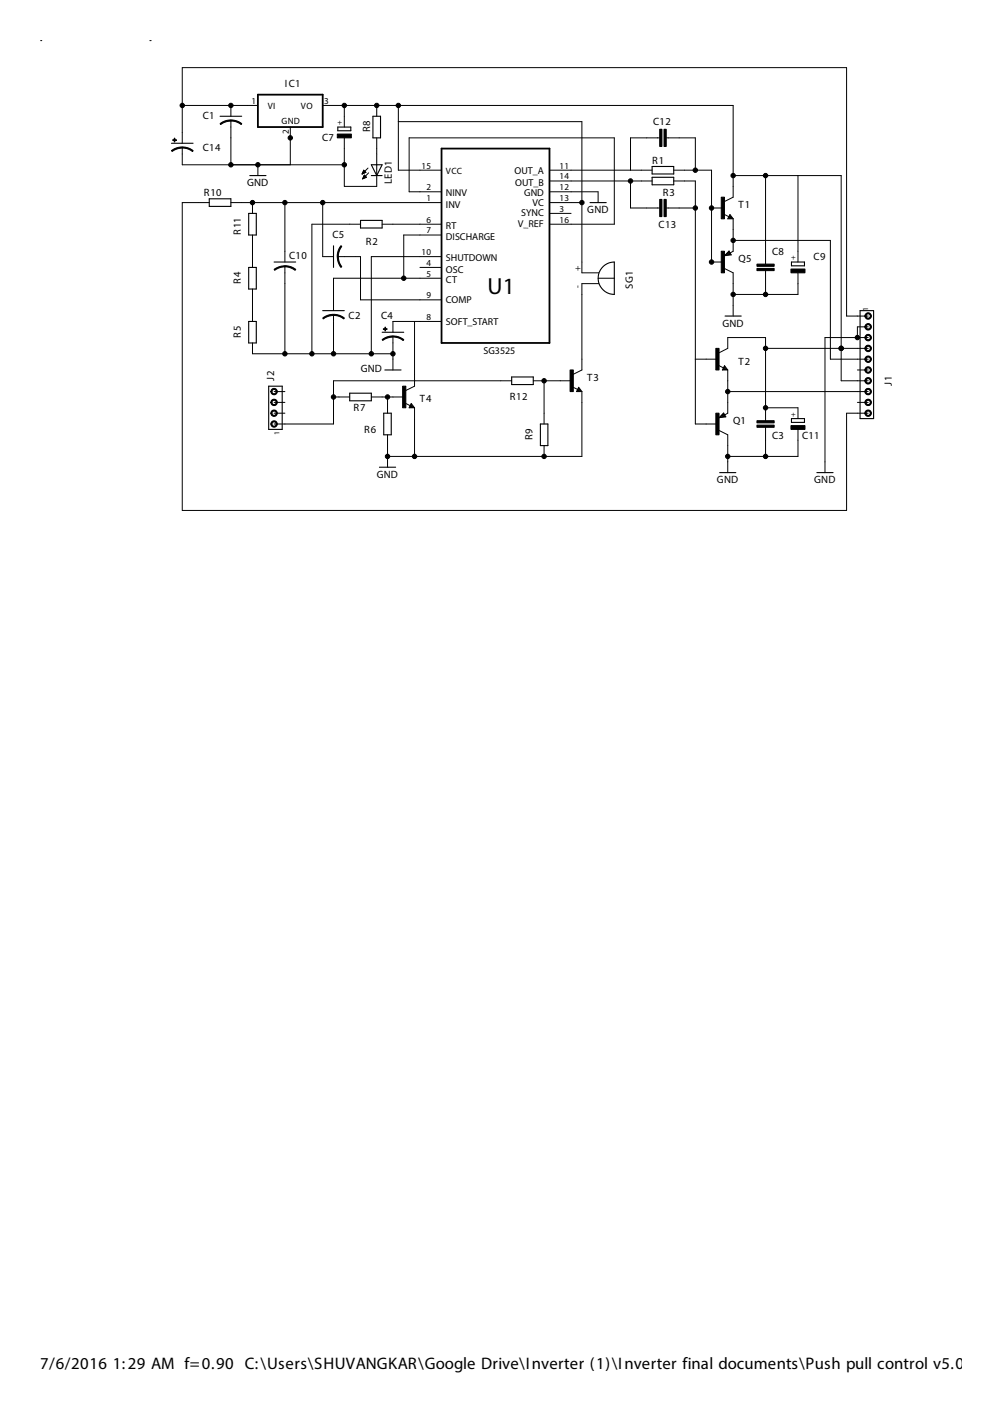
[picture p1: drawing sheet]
<svg xmlns="http://www.w3.org/2000/svg" width="210mm" height="297mm" viewBox="0 0 210 297" stroke-linecap="round" stroke-linejoin="round" font-family="sans-serif">
<!-- layer: Layer 1 -->
<g fill="none" stroke="#000" stroke-width=".21">
<path d="M8.6 8.6h.2M31.7 8.6h.3M36.3 31.9l1.1-.6 1.2-.2v.2l-1.4 .3-.8 .4zM36.5 29.6h.8v.1h-.8zM36.9 29.2h.1v.8h-.1zM38.6 30.3v-16h140.5v52.6h4.6M38.6 31.2v3.7h34.3M38.6 22.3h16M38.6 31.1l1.2 .2 1.1 .6-.2 .2-.8-.5-1.3-.3zM46.6 26.2l1-.6 1.3-.2v.2l-1.4 .3-.8 .5zM48.9 22.3v2.3M48.9 25.5v9.4"/>
<path d="M48.9 25.4l1.2 .2 1.1 .6-.2 .2-1.2-.7-.9-.1zM54.6 34.9v2.2M61.4 26.9v8M68.3 22.3h86.8v19.4l-1.8 .9M72.9 22.3v4.6M72.9 29.2v10.2h6.8v-10.2M76.6 36.8h.1M76.7 36.7h.2M76.7 36.6h.4M76.8 36.5h.6M76.8 37.8h.1M76.8 36.4h.5"/>
<path d="M76.8 37.7h.4M76.9 36.3h.3M76.9 37.5h.5M76.9 36.2h.2M76.9 37.4h.6M76.9 36.1h.1M77 36l.4 .5-.8 .3zM77 37.3h.4M77 37.2h.3M77 37.1h.2M77.1 37l.4 .5-.8 .3zM77.9 35.6l-1.3 1.2"/>
<path d="M78 36.6l-1.3 1.2M79.7 22.3v2.3M84.3 22.3v13.7h9.1M84.3 25.7h38.8v32h3.6M116.3 36h21.7M116.3 38.3h21.7M133.4 38.3v5.7h6.2M139.6 29.2h-6.2v6.8M141 29.2h6.1v6.8M142.6 36h8v19.4h2.2M142.6 38.3h4.5v51.4h4.6M155.1 37.1h22.9v43.5h5.7"/>
<path d="M162 37.1v18.8M168.8 37.1v18.3M44.3 42.9h-5.7v65.1h140.5v-20.6h4.6M48.9 42.9h44.5M53.4 42.9v2.2M53.4 49.7v6.9M58 57l1.1-.6 1.2-.2v.3l-1.4 .2-.8 .5zM60.3 42.9v12.5M60.3 56.3v18.5M60.3 56.2l1.2 .2 1.1 .6-.2 .2-1.2-.6-.9-.1zM68.3 42.9v11.4h2.3M71.4 54.3h.2l.3 1.3 .4 .8-.2 .2-.5-1.1z"/>
<path d="M71.5 54.3h4.8v9.1h17.1M72.1 52l.2 .1-.4 .8-.3 1.4h-.2l.1-1.2zM76.3 47.4h-10.3v27.4M80.9 47.4h12.5M88.9 56.6h4.5M93.4 40.6h-6.8v-11.4h43.4v18.2h-13.7M93.4 49.7h-8v9.2M93.4 54.3h-14.8v20.5M93.4 58.9h-22.8v6.8M116.3 40.6h10.3v2.3M116.3 42.9h6.8M116.3 45.1h4.5"/>
<path d="M126.6 58.9h3.4M141 44h6.1M150.6 44h2.2M153.1 45.3l1.1 .5M153.3 56.8l1.8 .9v9.2M154.3 53.1l.4 .8-1.4 .2zM154.5 45.4l.6 .9h-1.1zM155.1 46.3v6.8l-.6 .4M155.1 50.9h20.6v25.1h8M162 57.3v5M168.8 57.7v4.6h-13.7M53.4 61.2v6.8"/>
<path d="M53.4 72.6v2.2h29.7M68.3 67.3l1.1-.6 1.2-.2v.2l-1.4 .3-.8 .5zM70.6 66.6v8.2M70.6 66.5l1.2 .2 1.1 .6-.2 .2-.8-.5-1.3-.3zM80.9 71.9l1-.6 1.2-.2v.2l-1.3 .3-.8 .4zM81.1 69.6h.8v.1h-.8zM81.4 69.2h.2v.8h-.2zM83.1 71.1l1.3 .2 1 .6-.1 .2-.8-.5-1.4-.3zM83.1 71.2v7.1M87.7 68v13.7l-1.8 .9M93.4 68h-10.3v2.3M126.7 60h-3.6v18.3l-1.8 .9"/>
<path d="M147.1 76h4.6M152 77.3l1.1 .5M152.2 74.6l1.8-.9v-2.3h8v17.6M153.3 77.4l.7 .9h-1.2zM154 78.3v9.1l-.7 .4M162 73.7h21.7M181.4 78.3h2.3M183.2 66.4a.69 .69 0 0 1 1.1 .1 .69 .69 0 0 1-.4 1 .69 .69 0 0 1-.9-.6h.2a.46 .46 0 0 1 .6-.5 .46 .46 0 0 1 .2 .7 .46 .46 0 0 1-.7-.1l-.1-.1h-.2zM183.2 68.7a.69 .69 0 0 1 1.1 .1 .69 .69 0 0 1-.4 1 .69 .69 0 0 1-.9-.6h.2a.46 .46 0 0 1 .6-.5 .46 .46 0 0 1 .2 .7 .46 .46 0 0 1-.7-.1l-.1-.1h-.2zM183.2 71a.69 .69 0 0 1 1.1 .1 .69 .69 0 0 1-.4 1 .69 .69 0 0 1-.9-.7h.2a.46 .46 0 0 1 .6-.4 .46 .46 0 0 1 .2 .7 .46 .46 0 0 1-.7-.1l-.1-.2h-.2zM183.2 73.3a.69 .69 0 0 1 1.1 .1 .69 .69 0 0 1-.4 1 .69 .69 0 0 1-.9-.7h.2a.46 .46 0 0 1 .7-.5 .46 .46 0 0 1 .1 .8 .46 .46 0 0 1-.7-.1l-.1-.2h-.2zM183.2 75.5a.69 .69 0 0 1 1.1 .2 .69 .69 0 0 1-.4 1 .69 .69 0 0 1-.9-.7h.2a.46 .46 0 0 1 .7-.5 .46 .46 0 0 1 .1 .8 .46 .46 0 0 1-.7-.1l-.1-.2h-.2z"/>
<path d="M183.2 77.8a.69 .69 0 0 1 1.1 .1 .69 .69 0 0 1-.4 1.1 .69 .69 0 0 1-.9-.7h.2a.46 .46 0 0 1 .7-.5 .46 .46 0 0 1 .1 .8 .46 .46 0 0 1-.7-.2l-.1-.1h-.2zM183.7 69.2h-2.3v2.2M183.7 71.4h-9.1v28.6M57.5 89.2a.68 .68 0 0 1 1.1 .1 .68 .68 0 0 1-.4 1 .68 .68 0 0 1-.9-.6h.2a.46 .46 0 0 1 .6-.5 .46 .46 0 0 1 .2 .8 .46 .46 0 0 1-.7-.1l-.1-.2h-.2zM57.5 87a.68 .68 0 0 1 1.1 0 .68 .68 0 0 1-.4 1.1 .68 .68 0 0 1-.9-.7h.2a.46 .46 0 0 1 .6-.4 .46 .46 0 0 1 .2 .7 .46 .46 0 0 1-.7-.1l-.1-.2h-.2zM57.5 84.7a.68 .68 0 0 1 1.1 0 .68 .68 0 0 1-.4 1.1 .68 .68 0 0 1-.9-.7h.2a.46 .46 0 0 1 .6-.4 .46 .46 0 0 1 .2 .7 .46 .46 0 0 1-.7-.1l-.1-.2h-.2zM57.5 82.4a.68 .68 0 0 1 1.1 .1 .68 .68 0 0 1-.4 1 .68 .68 0 0 1-.9-.7h.2a.46 .46 0 0 1 .6-.4 .46 .46 0 0 1 .2 .7 .46 .46 0 0 1-.7-.1l-.1-.2h-.2zM58 82.8h2.3M58 85.1h2.3M58 87.4h2.3M70.6 84h3.4M78.6 84h6.8"/>
<path d="M82 84v3.4M82 92v6.8M85.7 85.3l1.1 .5M87 85.4l.7 .9h-1.1zM87.7 86.3v10.3M108.3 80.6h-37.7v9.1h-12.6M112.8 80.6h8M115.1 80.6v9.1M115.1 94.3v2.3M121.1 81.9l1.1 .5M122.4 81.9l.7 .9h-1.1zM123.1 82.8v13.8h-41.1"/>
<path d="M152.2 91.1l1.8 .9v8M153.1 87.4l.5 .8-1.4 .2zM154 82.8h29.7M162 90.4v6.2M162 86.3h6.8v2.3M168.8 90.8v5.8h-14.8M181.4 85.1h2.3M183.2 80.1a.69 .69 0 0 1 1.1 .1 .69 .69 0 0 1-.4 1 .69 .69 0 0 1-.9-.6h.2a.46 .46 0 0 1 .7-.5 .46 .46 0 0 1 .1 .7 .46 .46 0 0 1-.7-.1l-.1-.1h-.2zM183.2 82.4a.69 .69 0 0 1 1.1 .1 .69 .69 0 0 1-.4 1 .69 .69 0 0 1-.9-.7h.2a.46 .46 0 0 1 .7-.4 .46 .46 0 0 1 .1 .7 .46 .46 0 0 1-.7-.1l-.1-.2h-.2zM183.2 84.7a.69 .69 0 0 1 1.1 .1 .69 .69 0 0 1-.4 1 .69 .69 0 0 1-.9-.7h.2a.46 .46 0 0 1 .7-.4 .46 .46 0 0 1 .1 .7 .46 .46 0 0 1-.7-.1l-.1-.2h-.2zM183.2 87a.69 .69 0 0 1 1.1 .1 .69 .69 0 0 1-.4 1 .69 .69 0 0 1-.9-.7h.2a.46 .46 0 0 1 .7-.4 .46 .46 0 0 1 .1 .7 .46 .46 0 0 1-.7-.1l-.1-.2h-.2z"/>
<circle cx="38.6" cy="22.3" r=".47"/>
<circle cx="48.9" cy="34.9" r=".47"/>
<circle cx="48.9" cy="22.3" r=".47"/>
<circle cx="54.6" cy="34.9" r=".47"/>
<circle cx="61.4" cy="29.2" r=".47"/>
<circle cx="72.9" cy="22.3" r=".47"/>
<circle cx="72.9" cy="34.9" r=".47"/>
<circle cx="79.7" cy="22.3" r=".47"/>
<circle cx="84.3" cy="22.3" r=".47"/>
<circle cx="133.4" cy="38.3" r=".47"/>
<circle cx="147.1" cy="36" r=".47"/>
<circle cx="155.1" cy="37.1" r=".47"/>
<circle cx="162" cy="37.1" r=".47"/>
<circle cx="53.4" cy="42.9" r=".47"/>
<circle cx="60.3" cy="42.9" r=".47"/>
<circle cx="68.3" cy="42.9" r=".47"/>
<circle cx="85.4" cy="58.9" r=".47"/>
<circle cx="123.1" cy="42.9" r=".47"/>
<circle cx="147.1" cy="44" r=".47"/>
<circle cx="150.6" cy="44" r=".47"/>
<circle cx="150.6" cy="55.4" r=".47"/>
<circle cx="155.1" cy="50.9" r=".47"/>
<circle cx="60.3" cy="74.8" r=".47"/>
<circle cx="66" cy="74.8" r=".47"/>
<circle cx="70.6" cy="74.8" r=".47"/>
<circle cx="78.6" cy="74.8" r=".47"/>
<circle cx="83.1" cy="74.8" r=".47"/>
<circle cx="155.1" cy="62.3" r=".47"/>
<circle cx="162" cy="73.7" r=".47"/>
<circle cx="162" cy="62.3" r=".47"/>
<circle cx="178" cy="73.7" r=".47"/>
<circle cx="181.4" cy="71.4" r=".47"/>
<circle cx="70.6" cy="84" r=".47"/>
<circle cx="82" cy="96.6" r=".47"/>
<circle cx="82" cy="84" r=".47"/>
<circle cx="87.7" cy="96.6" r=".47"/>
<circle cx="115.1" cy="96.6" r=".47"/>
<circle cx="115.1" cy="80.6" r=".47"/>
<circle cx="154" cy="82.8" r=".47"/>
<circle cx="154" cy="96.6" r=".47"/>
<circle cx="162" cy="96.6" r=".47"/>
<circle cx="162" cy="86.3" r=".47"/>
</g>
<path d="M54.6 20h13.7v6.9h-13.7zM93.4 31.4h22.9v41.2h-22.9z" fill="none" stroke="#000" stroke-width=".38"/>
<g fill="none" stroke="#000" stroke-width=".23">
<path d="M36.3 30.3h4.6M46.6 24.6h4.5M52.9 37.1h3.4M71.5 26.9h2.7v.8h-2.7zM78.6 37.1h2.3M78.6 34.9h2.3l-1.2 2.2zM78.9 24.6h1.6v4.6h-1.6zM138 37.5h4.6v1.6h-4.6zM138 35.2h4.6v1.6h-4.6zM44.3 42.1h4.6v1.6h-4.6zM52.6 45.1h1.6v4.6h-1.6zM52.6 56.6h1.6v4.6h-1.6z"/>
<path d="M58 55.4h4.6M70.6 52v4.6M76.3 46.6h4.6v1.6h-4.6zM124.8 42.9h3.5M127.7 56.3l1.3-.7 1-.2v6.9a3.4 3.4 0 0 1-3.2-2.2 3.4 3.4 0 0 1 .9-3.8zM154.2 53.7h-.3l.3-.2 .3 .3-1 .2 .7-.7 .4 .5M154.5 45.8l.1 .3h-.4l.3-.5 .4 .6h-.7M167.5 55.4h2.7v.8h-2.7zM52.6 68h1.6v4.6h-1.6zM68.3 65.7h4.6M80.9 70.3h4.5M81.4 78.3h3.5"/>
<path d="M108.3 79.8h4.5v1.6h-4.5zM153.3 77.8l.1 .3h-.3l.2-.5 .5 .6h-.7M153.4 66.9h3.4M182 65.7h2.8v22.9h-2.8zM56.9 81.7h2.8v9.1h-2.8zM74 83.2h4.6v1.6h-4.6zM80.3 98.8h3.4M81.2 87.4h1.6v4.6h-1.6zM87 85.8l.1 .2h-.3l.2-.4 .5 .6h-.7M114.3 89.7h1.6v4.6h-1.6zM122.4 82.4l.2 .2h-.4l.2-.4 .5 .5h-.7M152.3 100h3.4"/>
<path d="M153.1 88h-.4l.4-.2 .2 .3-.9 .1 .7-.7 .3 .6M167.5 88.6h2.7v.8h-2.7zM172.8 100h3.5"/>
</g>
<g fill="#000">
<path d="M36.3 31.9l1.1-.6 1.2-.2v.2l-1.4 .3-.8 .4z" fill-rule="evenodd"/>
<path d="M38.6 31.1l1.2 .2 1.1 .6-.2 .2-.8-.5-1.3-.3z" fill-rule="evenodd"/>
<path d="M46.6 26.2l1-.6 1.3-.2v.2l-1.4 .3-.8 .5z" fill-rule="evenodd"/>
<path d="M48.9 25.4l1.2 .2 1.1 .6-.2 .2-1.2-.7-.9-.1z" fill-rule="evenodd"/>
<path d="M58 57l1.1-.6 1.2-.2v.3l-1.4 .2-.8 .5z" fill-rule="evenodd"/>
<path d="M60.3 56.2l1.2 .2 1.1 .6-.2 .2-1.2-.6-.9-.1z" fill-rule="evenodd"/>
<path d="M71.4 54.3h.2l.3 1.3 .4 .8-.2 .2-.5-1.1z" fill-rule="evenodd"/>
<path d="M72.1 52l.2 .1-.4 .8-.3 1.4h-.2l.1-1.2z" fill-rule="evenodd"/>
<path d="M68.3 67.3l1.1-.6 1.2-.2v.2l-1.4 .3-.8 .5z" fill-rule="evenodd"/>
<path d="M70.6 66.5l1.2 .2 1.1 .6-.2 .2-.8-.5-1.3-.3z" fill-rule="evenodd"/>
<path d="M80.9 71.9l1-.6 1.2-.2v.2l-1.3 .3-.8 .4z" fill-rule="evenodd"/>
<path d="M83.1 71.1l1.3 .2 1 .6-.1 .2-.8-.5-1.4-.3z" fill-rule="evenodd"/>
<path d="M183.2 66.4a.69 .69 0 0 1 1.1 .1 .69 .69 0 0 1-.4 1 .69 .69 0 0 1-.9-.6h.2a.46 .46 0 0 1 .6-.5 .46 .46 0 0 1 .2 .7 .46 .46 0 0 1-.7-.1l-.1-.1h-.2z" fill-rule="evenodd"/>
<path d="M183.2 68.7a.69 .69 0 0 1 1.1 .1 .69 .69 0 0 1-.4 1 .69 .69 0 0 1-.9-.6h.2a.46 .46 0 0 1 .6-.5 .46 .46 0 0 1 .2 .7 .46 .46 0 0 1-.7-.1l-.1-.1h-.2z" fill-rule="evenodd"/>
<path d="M183.2 71a.69 .69 0 0 1 1.1 .1 .69 .69 0 0 1-.4 1 .69 .69 0 0 1-.9-.7h.2a.46 .46 0 0 1 .6-.4 .46 .46 0 0 1 .2 .7 .46 .46 0 0 1-.7-.1l-.1-.2h-.2z" fill-rule="evenodd"/>
<path d="M183.2 73.3a.69 .69 0 0 1 1.1 .1 .69 .69 0 0 1-.4 1 .69 .69 0 0 1-.9-.7h.2a.46 .46 0 0 1 .7-.5 .46 .46 0 0 1 .1 .8 .46 .46 0 0 1-.7-.1l-.1-.2h-.2z" fill-rule="evenodd"/>
<path d="M183.2 75.5a.69 .69 0 0 1 1.1 .2 .69 .69 0 0 1-.4 1 .69 .69 0 0 1-.9-.7h.2a.46 .46 0 0 1 .7-.5 .46 .46 0 0 1 .1 .8 .46 .46 0 0 1-.7-.1l-.1-.2h-.2z" fill-rule="evenodd"/>
<path d="M183.2 77.8a.69 .69 0 0 1 1.1 .1 .69 .69 0 0 1-.4 1.1 .69 .69 0 0 1-.9-.7h.2a.46 .46 0 0 1 .7-.5 .46 .46 0 0 1 .1 .8 .46 .46 0 0 1-.7-.2l-.1-.1h-.2z" fill-rule="evenodd"/>
<path d="M57.5 89.2a.68 .68 0 0 1 1.1 .1 .68 .68 0 0 1-.4 1 .68 .68 0 0 1-.9-.6h.2a.46 .46 0 0 1 .6-.5 .46 .46 0 0 1 .2 .8 .46 .46 0 0 1-.7-.1l-.1-.2h-.2z" fill-rule="evenodd"/>
<path d="M57.5 87a.68 .68 0 0 1 1.1 0 .68 .68 0 0 1-.4 1.1 .68 .68 0 0 1-.9-.7h.2a.46 .46 0 0 1 .6-.4 .46 .46 0 0 1 .2 .7 .46 .46 0 0 1-.7-.1l-.1-.2h-.2z" fill-rule="evenodd"/>
<path d="M57.5 84.7a.68 .68 0 0 1 1.1 0 .68 .68 0 0 1-.4 1.1 .68 .68 0 0 1-.9-.7h.2a.46 .46 0 0 1 .6-.4 .46 .46 0 0 1 .2 .7 .46 .46 0 0 1-.7-.1l-.1-.2h-.2z" fill-rule="evenodd"/>
<path d="M57.5 82.4a.68 .68 0 0 1 1.1 .1 .68 .68 0 0 1-.4 1 .68 .68 0 0 1-.9-.7h.2a.46 .46 0 0 1 .6-.4 .46 .46 0 0 1 .2 .7 .46 .46 0 0 1-.7-.1l-.1-.2h-.2z" fill-rule="evenodd"/>
<path d="M183.2 80.1a.69 .69 0 0 1 1.1 .1 .69 .69 0 0 1-.4 1 .69 .69 0 0 1-.9-.6h.2a.46 .46 0 0 1 .7-.5 .46 .46 0 0 1 .1 .7 .46 .46 0 0 1-.7-.1l-.1-.1h-.2z" fill-rule="evenodd"/>
<path d="M183.2 82.4a.69 .69 0 0 1 1.1 .1 .69 .69 0 0 1-.4 1 .69 .69 0 0 1-.9-.7h.2a.46 .46 0 0 1 .7-.4 .46 .46 0 0 1 .1 .7 .46 .46 0 0 1-.7-.1l-.1-.2h-.2z" fill-rule="evenodd"/>
<path d="M183.2 84.7a.69 .69 0 0 1 1.1 .1 .69 .69 0 0 1-.4 1 .69 .69 0 0 1-.9-.7h.2a.46 .46 0 0 1 .7-.4 .46 .46 0 0 1 .1 .7 .46 .46 0 0 1-.7-.1l-.1-.2h-.2z" fill-rule="evenodd"/>
<path d="M183.2 87a.69 .69 0 0 1 1.1 .1 .69 .69 0 0 1-.4 1 .69 .69 0 0 1-.9-.7h.2a.46 .46 0 0 1 .7-.4 .46 .46 0 0 1 .1 .7 .46 .46 0 0 1-.7-.1l-.1-.2h-.2z" fill-rule="evenodd"/>
<circle cx="38.6" cy="22.3" r=".47"/>
<circle cx="48.9" cy="34.9" r=".47"/>
<circle cx="48.9" cy="22.3" r=".47"/>
<circle cx="54.6" cy="34.9" r=".47"/>
<circle cx="61.4" cy="29.2" r=".47"/>
<circle cx="72.9" cy="22.3" r=".47"/>
<circle cx="72.9" cy="34.9" r=".47"/>
<circle cx="79.7" cy="22.3" r=".47"/>
<circle cx="84.3" cy="22.3" r=".47"/>
<circle cx="133.4" cy="38.3" r=".47"/>
<circle cx="147.1" cy="36" r=".47"/>
<circle cx="155.1" cy="37.1" r=".47"/>
<circle cx="162" cy="37.1" r=".47"/>
<circle cx="53.4" cy="42.9" r=".47"/>
<circle cx="60.3" cy="42.9" r=".47"/>
<circle cx="68.3" cy="42.9" r=".47"/>
<circle cx="85.4" cy="58.9" r=".47"/>
<circle cx="123.1" cy="42.9" r=".47"/>
<circle cx="147.1" cy="44" r=".47"/>
<circle cx="150.6" cy="44" r=".47"/>
<circle cx="150.6" cy="55.4" r=".47"/>
<circle cx="155.1" cy="50.9" r=".47"/>
<circle cx="60.3" cy="74.8" r=".47"/>
<circle cx="66" cy="74.8" r=".47"/>
<circle cx="70.6" cy="74.8" r=".47"/>
<circle cx="78.6" cy="74.8" r=".47"/>
<circle cx="83.1" cy="74.8" r=".47"/>
<circle cx="155.1" cy="62.3" r=".47"/>
<circle cx="162" cy="73.7" r=".47"/>
<circle cx="162" cy="62.3" r=".47"/>
<circle cx="178" cy="73.7" r=".47"/>
<circle cx="181.4" cy="71.4" r=".47"/>
<circle cx="70.6" cy="84" r=".47"/>
<circle cx="82" cy="96.6" r=".47"/>
<circle cx="82" cy="84" r=".47"/>
<circle cx="87.7" cy="96.6" r=".47"/>
<circle cx="115.1" cy="96.6" r=".47"/>
<circle cx="115.1" cy="80.6" r=".47"/>
<circle cx="154" cy="82.8" r=".47"/>
<circle cx="154" cy="96.6" r=".47"/>
<circle cx="162" cy="96.6" r=".47"/>
<circle cx="162" cy="86.3" r=".47"/>
</g>
<g fill="#000" stroke="#000" stroke-width=".21">
<path d="M71.4 28.4h2.9v.8h-2.9zM139.6 27.3h.5v3.7h-.5zM140.5 27.3h.5v3.7h-.5zM139.6 42.2h.5v3.6h-.5zM140.5 42.2h.5v3.6h-.5zM152.6 41.7h.7v4.6h-.7zM152.6 53.1h.7v4.6h-.7zM160.2 55.9h3.6v.4h-3.6zM160.2 56.8h3.6v.5h-3.6zM167.4 56.9h2.9v.8h-2.9zM120.6 78.3h.7v4.5h-.7zM151.5 73.7h.6v4.6h-.6z"/>
<path d="M85.2 81.7h.7v4.6h-.7zM151.5 87.4h.6v4.6h-.6zM160.2 89h3.6v.5h-3.6zM160.2 89.9h3.6v.5h-3.6zM167.4 90h2.9v.8h-2.9z"/>
</g>
<path d="M36.5 29.6h.8v.1h-.8zM36.9 29.2h.1v.8h-.1zM81.1 69.6h.8v.1h-.8zM81.4 69.2h.2v.8h-.2z" fill="#000"/>
<text font-size="4.9" x="103.2" y="62.3">U1</text>
<g font-size="3.5">
<text x="8.5" y="289.6">7/6/2016</text>
<text x="23.9" y="289.6">1:29 AM f=0.90 C:\Users\SHUVANGKAR\Google Drive\Inverter (1)\Inverter final documents\Push pull control v5.0</text>
</g>
<g font-size="2.2">
<text x="60.3" y="18.3">IC1</text>
<text x="42.9" y="25.2">C1</text>
<text x="68.2" y="29.9">C7</text>
<text x="78.4" y="28" transform="rotate(-90 78.4 28)">R8</text>
<text x="138.2" y="26.5">C12</text>
<text x="42.9" y="32">C14</text>
<text x="138" y="34.7">R1</text>
<text x="43.1" y="41.5">R10</text>
<text x="52.3" y="39.4">GND</text>
<text x="82.9" y="39" transform="rotate(-90 82.9 39)">LED1</text>
<text x="140.3" y="41.5">R3</text>
<text x="124.3" y="45.2">GND</text>
<text x="156.3" y="44">T1</text>
<text x="50.9" y="49.7" transform="rotate(-90 50.9 49.7)">R11</text>
<text x="70.3" y="50.3">C5</text>
<text x="77.4" y="51.8">R2</text>
<text x="139.4" y="48.2">C13</text>
<text x="163.4" y="53.9">C8</text>
<text x="61.2" y="54.9">C10</text>
<text x="156.3" y="55.4">Q5</text>
<text x="172.2" y="55">C9</text>
<text x="50.9" y="60" transform="rotate(-90 50.9 60)">R4</text>
<text x="133.9" y="61.1" transform="rotate(-90 133.9 61.1)">SG1</text>
<text x="50.9" y="71.4" transform="rotate(-90 50.9 71.4)">R5</text>
<text x="73.8" y="67.4">C2</text>
<text x="80.6" y="67.4">C4</text>
<text x="152.8" y="69.1">GND</text>
<text x="156.3" y="77.1">T2</text>
<text x="58" y="80.6" transform="rotate(-90 58 80.6)">J2</text>
<text x="76.3" y="78.7">GND</text>
<text x="124.3" y="80.6">T3</text>
<text x="188.7" y="81.6" transform="rotate(-90 188.7 81.6)">J1</text>
<text x="74.8" y="86.9">R7</text>
<text x="88.8" y="85.1">T4</text>
<text x="107.9" y="84.7">R12</text>
<text x="155.1" y="89.7">Q1</text>
<text x="77.1" y="91.5">R6</text>
<text x="112.6" y="93.1" transform="rotate(-90 112.6 93.1)">R9</text>
<text x="163.4" y="92.8">C3</text>
<text x="169.7" y="92.9">C11</text>
<text x="79.7" y="101.1">GND</text>
<text x="151.7" y="102.3">GND</text>
<text x="172.3" y="102.3">GND</text>
</g>
<g font-size="2.1">
<text x="94.4" y="41.4">NINV</text>
<text x="108.9" y="36.9">OUT_A</text>
<text x="109" y="39.2">OUT_B</text>
<text x="110.9" y="41.4">GND</text>
<text x="94.4" y="44.1">INV</text>
<text x="109.6" y="47.9" transform="rotate(1 109.6 47.9)">V_REF</text>
<text x="110.3" y="45.6">SYNC</text>
<text x="112.7" y="43.7">VC</text>
<text x="94.4" y="48.5">RT</text>
<text x="94.4" y="50.8">DISCHARGE</text>
<text x="94.4" y="55.3">SHUTDOWN</text>
<text x="94.4" y="57.8">OSC</text>
<text x="94.4" y="59.9">CT</text>
<text x="94.4" y="64.1">COMP</text>
<text x="94.4" y="68.7">SOFT_START</text>
<text x="102.3" y="75">SG3525</text>
</g>
<g font-size="1.9">
<text x="53.2" y="22">1</text>
<text x="56.7" y="23">VI</text>
<text x="63.7" y="23">VO</text>
<text x="68.6" y="22">3</text>
<text x="59.6" y="26.2">GND</text>
<text x="61.1" y="28.3" transform="rotate(-90 61.1 28.3)">2</text>
<text x="89.2" y="35.7">15</text>
<text x="118.4" y="35.7">11</text>
<text x="90.3" y="40.3">2</text>
<text x="94.4" y="36.9">VCC</text>
<text x="118.4" y="38">14</text>
<text x="118.4" y="40.3">12</text>
<text x="90.3" y="42.5">1</text>
<text x="90.3" y="47.1">6</text>
<text x="118.4" y="42.5">13</text>
<text x="118.4" y="44.8">3</text>
<text x="118.4" y="47.1">16</text>
<text x="89.2" y="54">10</text>
<text x="90.3" y="49.4">7</text>
<text x="90.3" y="56.3">4</text>
<text x="90.3" y="58.5">5</text>
<text x="122.8" y="57.4" transform="rotate(-90 122.8 57.4)">+</text>
<text x="90.3" y="63.1">9</text>
<text x="122.8" y="61" transform="rotate(-90 122.8 61)">-</text>
<text x="90.3" y="67.7">8</text>
</g>
<g font-size="1.6">
<text x="72.3" y="26.5" transform="rotate(-90 72.3 26.5)">+</text>
<text x="168.3" y="55.1" transform="rotate(-90 168.3 55.1)">+</text>
<text x="183.7" y="65.7" transform="rotate(-90 183.7 65.7)">1</text>
<text x="168.3" y="88.2" transform="rotate(-90 168.3 88.2)">+</text>
<text x="59.1" y="92" transform="rotate(-90 59.1 92)">1</text>
</g>
</svg>
